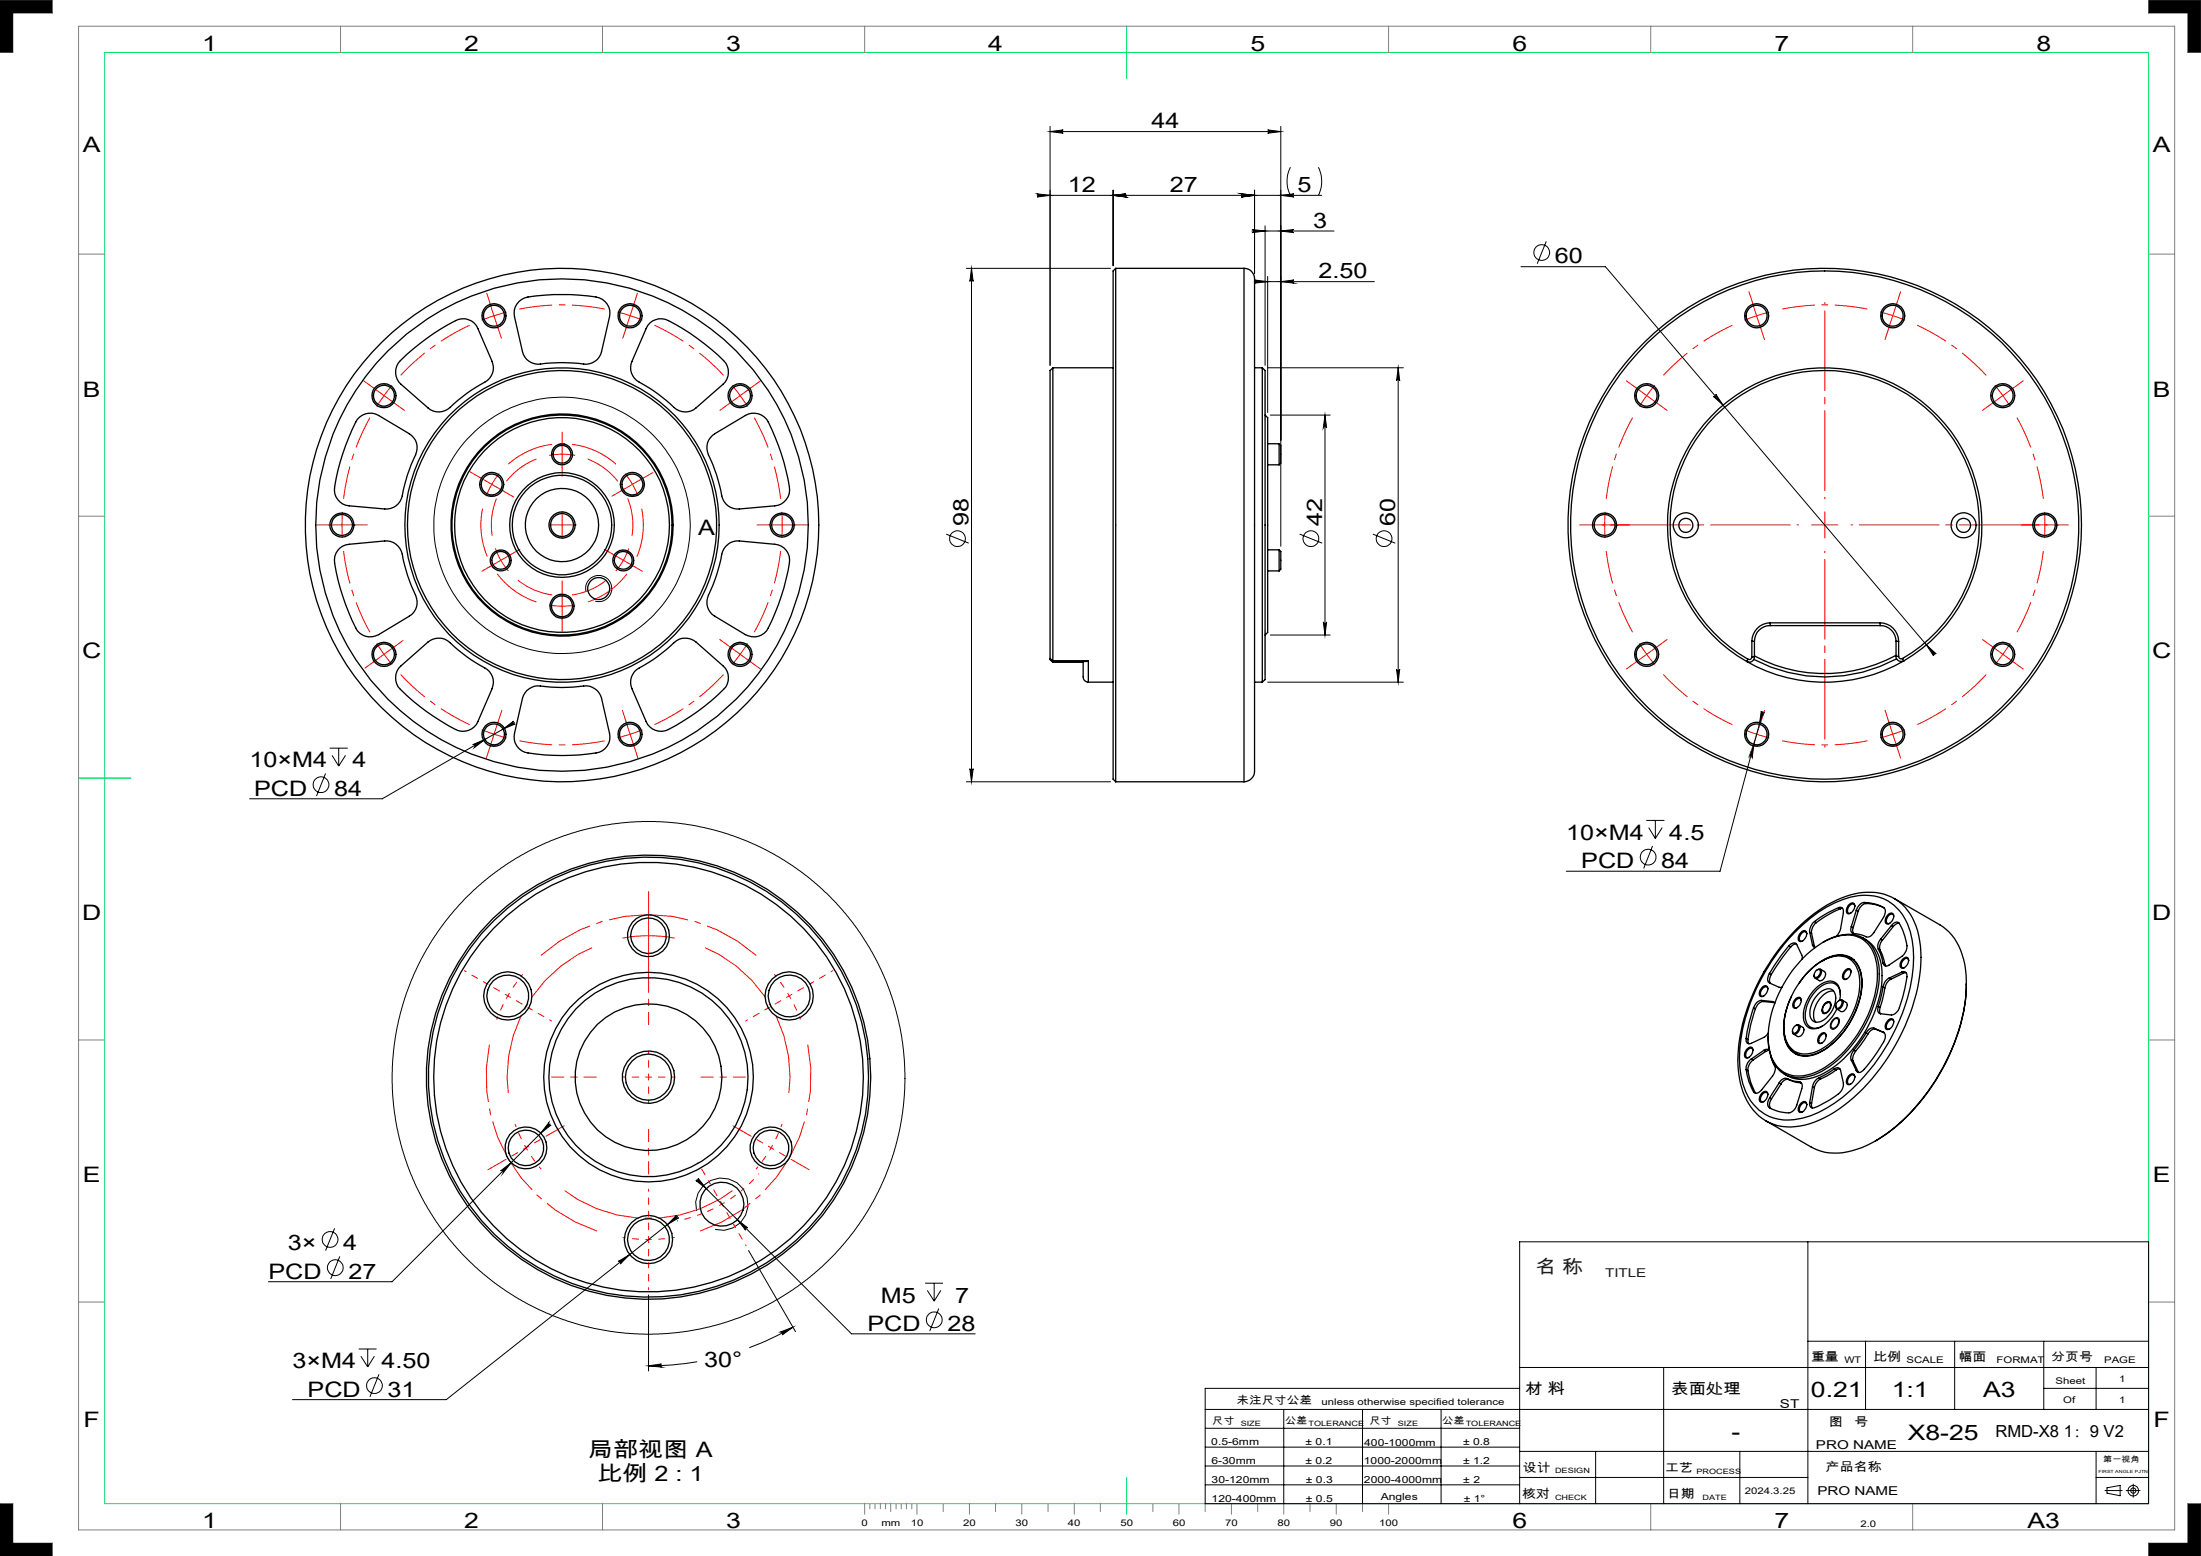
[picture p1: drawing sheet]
<svg xmlns="http://www.w3.org/2000/svg" width="420mm" height="297mm" viewBox="0 0 420 297" stroke-linecap="round" stroke-linejoin="round" font-family="sans-serif">
<path d="M0 0v10M410 0h10M0 297h10M420 287v10" fill="none" stroke="#6a6a6a" stroke-width=".25"/>
<path d="M20 10h390v277h-390zM215 5v10M15 148.5h10M215 282v7" fill="none" stroke="#00e171" stroke-width=".19"/>
<g fill="none" stroke="#808080" stroke-width=".19">
<path d="M0 0h10v2.5h-7.5v7.5h-2.5M15 5h400v287h-400zM65 5v5M115 5v5M165 5v5M265 5v5M315 5v5M365 5v5M410 0v2.5h7.5v7.5h2.5v-10M15 48.5h5M410 48.5h5M15 98.5h5"/>
<path d="M410 98.5h5M15 198.5h5M410 198.5h5M15 248.5h5M410 248.5h5M0 297v-10h2.5v7.5h7.5v2.5M65 287v5M115 287v5M165 287v2M166 287v1M167 287v1M168 287v1"/>
<path d="M169 287v1M170 287v1.5M171 287v1M172 287v1M173 287v1M174 287v1M175 287v2M180 287v1.5M185 287v2M190 287v1.5M195 287v2M200 287v1.5"/>
<path d="M205 287v2M210 287v1.5M220 287v1.5M225 287v2M230 287v1.5M235 287v2M240 287v1.5M245 287v2M250 287v1.5M255 287v2M260 287v1.5M265 287v2"/>
<path d="M315 287v5M365 287v5M420 287h-2.5v7.5h-7.5v2.5h10"/>
</g>
<path d="M0 0v10h2.5v-7.5h7.5v-2.5zM0 287v10h10v-2.5h-7.5v-7.5zM417.5 287v7.5h-7.5v2.5h10v-10zM410 0v2.5h7.5v7.5h2.5v-10z" fill-rule="evenodd" fill="#000"/>
<g fill="none" stroke="#000" stroke-width=".19">
<path d="M197.9 37l2.5 .3-2.5 .3a.3 .3 0 0 0 .3-.3 .3 .3 0 0 0-.3-.3zM197.9 37.3h54.3M200.4 25.1l2.5-.3a.32 .32 0 0 0-.3 .3 .32 .32 0 0 0 .3 .3zM200.4 24.1v45.6M200.4 25.1h44M212.4 37.3l2.5-.3a.3 .3 0 0 0-.3 .3 .3 .3 0 0 0 .3 .3zM212.4 36.3v14.4M236.9 37l2.5 .3-2.5 .3a.3 .3 0 0 0 .3-.3 .3 .3 0 0 0-.3-.3zM239.4 36.3v15.9M241.9 24.8l2.5 .3-2.5 .3a.32 .32 0 0 0 .3-.3 .32 .32 0 0 0-.3-.3zM244.4 37.3l2.5-.3a.3 .3 0 0 0-.3 .3 .3 .3 0 0 0 .3 .3zM244.4 24.1v80.2"/>
<path d="M246.2 31.9a6 6 0 0 0 0 5.4M251.6 31.9a6 6 0 0 1 0 5.4M184.4 51.2h27.5M185.4 51.2v98M185.4 51.2l.3 2.5a.32 .32 0 0 0-.3-.3 .32 .32 0 0 0-.3 .3zM238.9 43.8l2.5 .3-2.5 .3a.3 .3 0 0 0 .3-.3 .3 .3 0 0 0-.3-.3zM238.9 44.1h15.7M239.4 53.8h22.9M239.4 53.4l2.5 .4-2.5 .2a.3 .3 0 0 0 .3-.3 .3 .3 0 0 0-.3-.3zM241.4 43.1v26.6M241.9 52.8v25.9M244.4 44.1l2.5-.3a.3 .3 0 0 0-.3 .3 .3 .3 0 0 0 .3 .3z"/>
<path d="M244.4 53.8l2.5-.4a.3 .3 0 0 0-.3 .3 .3 .3 0 0 0 .3 .3zM290.2 50.9h16.2l62.8 74.1M295.1 46.1l-1.8 4.2M241.9 70.2h25.9M242.4 79.2h11.4M252.8 79.2l.4 2.5a.32 .32 0 0 0-.4-.3 .32 .32 0 0 0-.3 .3zM252.8 79.2v42M266.8 70.2v60M266.8 70.2l.3 2.5a.3 .3 0 0 0-.3-.3 .3 .3 0 0 0-.3 .3zM326.9 75.6a.32 .32 0 0 0 .4 0 .32 .32 0 0 0 .1-.4l1.4 2.1zM111.8 113a2.51 2.51 0 0 1 2.2-3.2 2.51 2.51 0 0 1 2.8 2.8 2.51 2.51 0 0 1-3.2 2.2M180.6 101.9l4.3 1.8"/>
<path d="M248 101.9l4.3 1.8M252.5 118.7a.32 .32 0 0 0 .3 .3 .32 .32 0 0 0 .4-.3l-.4 2.5zM262 101.9l4.2 1.8M96 139.2l2-1.5a.31 .31 0 0 0-.1 .4 .31 .31 0 0 0 .4 .1zM98.2 137.9l-25.2 14.6h-25.4M241.9 130.2h25.9M242.4 121.2h11.4M266.5 127.7a.3 .3 0 0 0 .3 .3 .3 .3 0 0 0 .3-.3l-.3 2.5zM336.1 135.7a.31 .31 0 0 0 .2 .4 .31 .31 0 0 0 .4-.2l-1 2.3zM336.4 135.8l-8.2 30.5h-29.3M367.6 123.1l1.9 1.7a.31 .31 0 0 0-.5 0 .31 .31 0 0 0 0 .4zM62.1 147.6l-1.7 4.3"/>
<path d="M62.9 142.8h3.5M63.4 144.2l1.2 2M64.6 142.8v3.4M65.9 144.2l-1.3 2M90.2 142.1l2.3-1-2 1.6a.33 .33 0 0 0 .1-.4 .33 .33 0 0 0-.4-.2zM184.4 149.2h27.5M185.1 146.7a.32 .32 0 0 0 .3 .3 .32 .32 0 0 0 .3-.3l-.3 2.5zM314.1 156.6h3.5M314.6 158l1.3 2.1M315.9 156.6v3.5M317.2 158l-1.3 2.1M334.7 142.1l-.3 2.5a.31 .31 0 0 0-.3-.4 .31 .31 0 0 0-.3 .2z"/>
<path d="M315.3 161.5l-1.6 4.3M349.7 194.7l.2-.2a.62 .62 0 0 1 .8-.2 .62 .62 0 0 1 .3 .7 1.58 1.58 0 0 1-1.4 1.5 1.14 1.14 0 0 1 .1-1.8zM104.7 214.3a.31 .31 0 0 0 0 .4 .31 .31 0 0 0 .5 0l-2 1.6zM105 214.5l-30.2 30.1h-23.6M63.9 234.5l-1.8 4.2M64.8 239.8l-1.7 4.3M95.5 223.5l2-1.6-1.5 2a.31 .31 0 0 0 0-.4 .31 .31 0 0 0-.5 0zM129.1 231.9a.31 .31 0 0 0 0 .5 .31 .31 0 0 0 .4 0l-2.1 1.3zM129.3 232.2l-44.1 35h-29.4M132.8 225.3a.3 .3 0 0 0 .4 0 .3 .3 0 0 0 0-.4l1.6 2zM132.9 231.1a5 5 0 0 1 4.4-6.2 5 5 0 0 1 5.4 5.4 5 5 0 0 1-6.2 4.4M133 225.1l29.5 29.5h23.6"/>
<path d="M140.7 232.8l2 1.6a.3 .3 0 0 0-.4 0 .3 .3 0 0 0 0 .4zM142.8 238.7l9 15.5M345 237v50M68.4 257.5h3.5M68.9 258.9l1.3 2M70.2 257.5v3.4M71.4 258.9l-1.2 2M118 240.8l2.2-1.3-1.8 1.8a.3 .3 0 0 0 0-.5 .3 .3 0 0 0-.4 0zM123.8 247.2v14.5M133 259.9a51.1 51.1 0 0 1-9.2 .8M148.9 254.2l2.4-.9-2 1.5a.33 .33 0 0 0 0-.4 .33 .33 0 0 0-.4-.2zM151.3 253.3a61 61 0 0 1-8.3 3.9"/>
<path d="M176.5 244.9h3.5M177 246.3l1.3 2.1M178.3 244.9v3.5M179.1 249.8l-1.7 4.3M179.5 246.3l-1.2 2.1M345 256h65M356 256v13M373 256v13M390 256v13M72.3 262.3l-1.7 4.3M123.8 260.7l2.4-.4a.3 .3 0 0 0-.3 .4 .3 .3 0 0 0 .4 .2zM230 269h180"/>
<path d="M230 279.8h60M230 276.2h60M230 272.6h60M245 269v18M260 269v18M275 269v18M290 265h-60v22h180v-50h-120v50M290 277h120M290 261h120M304.5 277v10M317.5 261v26M332 277v10"/>
<path d="M390 265h20M400 261v8M400 277v10M230 283.4h60M290 282h55M400 282h10M401.7 284.5h3.3M402.1 284l2.5-.5v2l-2.5-.5zM405.7 284.5h2.7M407.1 283.3v2.5"/>
<circle cx="294.2" cy="48.2" r="1.5"/>
<circle cx="107.3" cy="100.3" r="24.5"/>
<circle cx="182.7" cy="102.8" r="1.51"/>
<circle cx="250.2" cy="102.8" r="1.51"/>
<circle cx="264.1" cy="102.8" r="1.5"/>
<circle cx="61.3" cy="149.8" r="1.51"/>
<circle cx="314.5" cy="163.6" r="1.51"/>
<circle cx="123.8" cy="205.7" r="48.9"/>
<circle cx="63" cy="236.6" r="1.5"/>
<circle cx="64" cy="242" r="1.51"/>
<circle cx="178.3" cy="251.9" r="1.51"/>
<circle cx="71.4" cy="264.5" r="1.51"/>
<circle cx="407.1" cy="284.5" r=".49"/>
<circle cx="407.1" cy="284.5" r="1.01"/>
</g>
<g fill="none" stroke="#f00" stroke-width=".19" stroke-dasharray="15.2 1.3 1.3 1.3" stroke-linecap="butt">
<path d="M73.3 75.5l-1.4 2.1M73.3 75.5l1.5-2M120.2 60.3l-2.4-.7M120.2 60.3l2.4 .8M141.2 75.5l-1.5-2M141.2 75.5l1.4 2.1M314.2 75.5l-1.4 2.1M314.2 75.5l1.6-2M361.2 60.3l-2.4-.7M361.2 60.3l2.3 .8M382.2 75.5l-1.5-2M382.2 75.5l1.4 2.1"/>
<path d="M93.8 92.4l-1 2.3M93.8 92.4l1.5-2M107.3 86.7l-2.5 .2M107.3 86.7l2.4 .2M120.7 92.4l-1.4-2M120.7 92.4l1.1 2.3M65.3 100.2v2.5M65.3 100.2v-2.5M95.6 106.9l1.4 2.1M95.6 106.9l-1.1-2.2M107.3 115.7l2.5-.2M107.3 115.7l-2.5-.2"/>
<path d="M119 106.9l1-2.2M119 106.9l-1.5 2.1M149.3 100.2l-.1-2.5M149.3 100.2l-.1 2.5M306.2 100.2l.1 2.5M306.2 100.2l.1-2.5M390.2 100.2l-.1-2.5M390.2 100.2l-.1 2.5M73.3 124.9l1.5 2M73.3 124.9l-1.4-2.1M141.2 124.9l1.4-2.1M141.2 124.9l-1.5 2"/>
<path d="M314.2 124.9l1.6 2M314.2 124.9l-1.4-2.1M382.2 124.9l1.4-2.1M382.2 124.9l-1.5 2M94.3 140.1l2.4 .7M94.3 140.1l-2.4-.8M120.2 140.1l2.4-.8M120.2 140.1l-2.4 .7M335.2 140.1l2.4 .7M335.2 140.1l-2.3-.8M361.2 140.1l2.3-.8M361.2 140.1l-2.4 .7"/>
</g>
<path d="M102.4 87.6a13.5 13.5 0 0 0-8.5 14.7M98.8 110.7a13.5 13.5 0 0 0 16.9 0M120.6 102.3a13.5 13.5 0 0 0-8.5-14.7" fill="none" stroke="#f00" stroke-width=".19" stroke-dasharray="15.2 1.3 1.3 1.3" stroke-dashoffset="8" stroke-linecap="butt"/>
<path d="M92.1 97.1a15.5 15.5 0 0 0 10.2 17.8M117.5 88.6a15.5 15.5 0 0 0-20.5 0M112.2 114.9a15.5 15.5 0 0 0 10.2-17.8" fill="none" stroke="#f00" stroke-width=".19" stroke-dasharray="15.2 1.3 1.3 1.3" stroke-dashoffset="5.9" stroke-linecap="butt"/>
<g fill="none" stroke="#f00" stroke-width=".19" stroke-dasharray="15.2 1.3 1.3 1.3" stroke-dashoffset="9" stroke-linecap="butt">
<path d="M115.4 59a42 42 0 0 0-16.3 0M356.4 59a42 42 0 0 0-16.3 0M70.6 79.7a42 42 0 0 0-5 15.5M89.6 62.1a42 42 0 0 0-13.1 9.5M138.1 71.6a42 42 0 0 0-13.2-9.5M311.5 79.7a42 42 0 0 0-5 15.5M330.6 62.1a42 42 0 0 0-13.2 9.5M379 71.6a42 42 0 0 0-13.2-9.5M149 95.2a42 42 0 0 0-5.1-15.5M389.9 95.2a42 42 0 0 0-5-15.5M65.6 105.2a42 42 0 0 0 5 15.5M306.5 105.2a42 42 0 0 0 5 15.5"/>
<path d="M76.5 128.7a42 42 0 0 0 13.1 9.6M124.9 138.3a42 42 0 0 0 13.2-9.6M143.9 120.7a42 42 0 0 0 5.1-15.5M317.4 128.7a42 42 0 0 0 13.2 9.6M365.8 138.3a42 42 0 0 0 13.2-9.6M384.9 120.7a42 42 0 0 0 5-15.5M99.1 141.4a42 42 0 0 0 16.3 0M340.1 141.4a42 42 0 0 0 16.3 0"/>
</g>
<path d="M96.9 190.1l-1.1 2.2-1 2.3M96.9 190.1l1.4-2.1 1.5-2M150.6 190.1l-1.3-2.1-1.5-2M150.6 190.1l1.2 2.2 .9 2.3M100.4 219.1l1.3 2.1 1.6 2M100.4 219.1l-1.2-2.2-.9-2.4M147.1 219.1l1.2-2.2 .9-2.4M147.1 219.1l-1.3 2.1-1.5 2M123.8 236.6l2.5-.1 2.4-.3M123.8 236.6l-2.5-.1-2.5-.3M137.8 229.8l2.1-1.3 1.9-1.5M137.8 229.8l-2.3 1.2-2.3 .9" fill="none" stroke="#f00" stroke-width=".19" stroke-dasharray="15.2 1.3 1.3 1.3" stroke-dashoffset="14.6" stroke-linecap="butt"/>
<path d="M133.2 231.9l-4 1.2M141.8 227l3-3" fill="none" stroke="#f00" stroke-width=".19" stroke-dasharray="15.2 1.3 1.3 1.3" stroke-dashoffset="15" stroke-linecap="butt"/>
<path d="M114 180.4a27 27 0 0 0-16.9 29.3M150.4 209.7a27 27 0 0 0-16.9-29.3M106.9 226.6a27 27 0 0 0 33.8 0" fill="none" stroke="#f00" stroke-width=".19" stroke-dasharray="15.2 1.3 1.3 1.3" stroke-dashoffset="-1.1" stroke-linecap="butt"/>
<path d="M93.4 199.4a31 31 0 0 0 20.5 35.6M144.3 182.4a31 31 0 0 0-41.1 0M133.6 235a31 31 0 0 0 20.5-35.6" fill="none" stroke="#f00" stroke-width=".19" stroke-dasharray="15.2 1.3 1.3 1.3" stroke-dashoffset="4.2" stroke-linecap="butt"/>
<path d="M93.5 57.9l.8 2.4M96.7 59.6l-2.4 .7M334.4 57.9l.8 2.4M337.6 59.6l-2.4 .7M94.3 60.3l-2.4 .8M94.3 60.3l.7 2.3M335.2 60.3l-2.4 .8M335.2 60.3l.8 2.3M118.8 179.1a27.2 27.2 0 0 1 9.9 0M123.8 173.6v10" fill="none" stroke="#f00" stroke-width=".19"/>
<g fill="none" stroke="#f00" stroke-width=".19" stroke-dasharray="15.2 1.3 1.3 1.3">
<path d="M93.5 57.9l-.6-1.9M121 57.9l.6-1.9M334.5 57.9l-.8-2.2M362 57.9l.7-2.2M71.3 74l-1.9-1.3M73.3 75.5l-2-1.5M73.3 75.5l2 1.5M75.3 77l1.9 1.3M95.1 62.6l.6 1.9M119.5 62.6l-.7 1.9M120.2 60.3l.8-2.4M120.2 60.3l-.7 2.3"/>
<path d="M139.2 77l-1.8 1.3M141.2 75.5l2.1-1.5M141.2 75.5l-2 1.5M143.3 74l1.8-1.3M312.2 74l-1.9-1.3M314.2 75.5l-2-1.5M314.2 75.5l2.1 1.5M316.3 77l1.8 1.3M336 62.6l.7 2.2M360.4 62.6l-.7 2.2M361.2 60.3l.8-2.4M361.2 60.3l-.8 2.3"/>
<path d="M380.2 77l-1.9 1.3M382.2 75.5l2-1.5M382.2 75.5l-2 1.5M384.2 74l1.9-1.3M91.7 91.2l-2-1.2M93.8 92.4l-2.1-1.2M93.8 92.4l2.2 1.3M96 93.7l2 1.1M107.3 86.7v-2.5M107.3 86.7v2.5M107.3 84.2v-1.7M107.3 89.2v1.7"/>
<path d="M107.3 97.7h.1M118.5 93.7l-1.7 1M120.7 92.4l2.2-1.2M120.7 92.4l-2.2 1.3M122.9 91.2l1.7-1M62.8 100.2h-2.3M65.3 100.2h-2.5M65.3 100.2h2.5M67.8 100.2h2.3M93.4 108.2l-1.5 .8M95.6 106.9l-2.2 1.3M95.6 106.9l2.1-1.2"/>
<path d="M97.7 105.7l1.5-.9M104.8 100.2h.1M107.3 115.7v2.5M107.3 115.7v-2.5M107.3 118.2v2.3M107.3 113.2v-2.3M107.3 100.2v-2.5M107.3 100.2h-2.5M107.3 100.2v2.5M107.3 100.2h2.5M107.3 102.7h.1M109.8 100.2h.1"/>
<path d="M116.8 105.7l-1.5-.9M119 106.9l2.1 1.3M119 106.9l-2.2-1.2M121.1 108.2l1.5 .8M146.8 100.2h-2.3M149.3 100.2h2.5M149.3 100.2h-2.5M151.8 100.2h2.3M303.7 100.2h-2.3M306.2 100.2h-2.5M306.2 100.2h2.5M308.7 100.2h2.3"/>
<path d="M348.2 100.2v-2.5M348.2 100.2h-2.5M348.2 100.2v2.5M348.2 100.2h2.5M387.7 100.2h-2M390.2 100.2h2.5M390.2 100.2h-2.5M392.7 100.2h2M71.3 126.4l-1.7 1.1M73.3 124.9l-2 1.5M73.3 124.9l2-1.5M75.3 123.4l1.6-1.2"/>
<path d="M95.1 137.8l.7-2.2M119.5 137.8l-.7-2.2M139.2 123.4l-1.8-1.3M141.2 124.9l2.1 1.5M141.2 124.9l-2-1.5M143.3 126.4l1.8 1.3M312.2 126.4l-1.9 1.3M314.2 124.9l-2 1.5M314.2 124.9l2.1-1.5M316.3 123.4l1.8-1.3M336 137.8l.7-2.2M360.4 137.8l-.7-2.2"/>
<path d="M380.2 123.4l-1.9-1.3M382.2 124.9l2 1.5M382.2 124.9l-2-1.5M384.2 126.4l1.9 1.3M93.5 142.5l-.7 2.2M94.3 140.1l-.8 2.4M94.3 140.1l.8-2.3M120.2 140.1l.8 2.4M120.2 140.1l-.7-2.3M121 142.5l.7 2.2M334.5 142.5l-.8 2.2M335.2 140.1l-.7 2.4"/>
<path d="M335.2 140.1l.8-2.3M361.2 140.1l.8 2.4M361.2 140.1l-.8-2.3M362 142.5l.7 2.2M123.8 173.6v-3.4M123.8 183.6v3.4M104.7 216.6l3-1.7M142.8 216.6l-2.9-1.7M96 221.6l-2.9 1.7M151.5 221.6l2.9 1.7"/>
</g>
<g fill="none" stroke="#f00" stroke-width=".19" stroke-dasharray="15.2 1.3 1.3 1.3" stroke-dashoffset="14.6">
<path d="M96.9 190.1l-4.3-2.5M96.9 190.1l4.3 2.5M150.6 190.1l4.3-2.5M150.6 190.1l-4.3 2.5M100.4 219.1l-4.4 2.5M100.4 219.1l4.3-2.5M123.8 205.6v-5M123.8 205.6h-5M123.8 205.6v5M123.8 205.6h5M147.1 219.1l4.4 2.5M147.1 219.1l-4.3-2.5"/>
<path d="M123.8 236.6v5M123.8 236.6v-5M137.8 229.8l2.5 4.4M137.8 229.8l-2.5-4.3"/>
</g>
<path d="M92.6 187.6l-4-2.3M101.2 192.6l4 2.3M146.3 192.6l-4 2.3M154.9 187.6l4-2.3M123.8 231.6v-4.6M123.8 241.6v4.6" fill="none" stroke="#f00" stroke-width=".19" stroke-dasharray="15.2 1.3 1.3 1.3" stroke-dashoffset="14.8"/>
<path d="M123.8 195.6v-8.5M113.8 205.6h-8.5M123.8 215.6v8.5M133.8 205.6h8.5" fill="none" stroke="#f00" stroke-width=".19" stroke-dasharray="15.2 1.3 1.3 1.3" stroke-dashoffset="12.9"/>
<path d="M135.3 225.5l-2.1-3.6M140.3 234.2l2.1 3.6" fill="none" stroke="#f00" stroke-width=".19" stroke-dasharray="15.2 1.3 1.3 1.3" stroke-dashoffset="15"/>
<path d="M348.2 95.2v-37.4M343.2 100.2h-37.4M348.2 105.2v37.4M353.2 100.2h37.5" fill="none" stroke="#f00" stroke-width=".19" stroke-dasharray="15.2 1.3 1.3 1.3" stroke-dashoffset="-1.6"/>
<path d="M241.4 71.7v8.5M241.4 120.2v8.5" fill="none" stroke="#c0c0c0" stroke-width=".19"/>
<g fill="#000">
<path d="M197.9 37l2.5 .3-2.5 .3a.3 .3 0 0 0 .3-.3 .3 .3 0 0 0-.3-.3zM212.4 37.3l2.5-.3a.3 .3 0 0 0-.3 .3 .3 .3 0 0 0 .3 .3zM236.9 37l2.5 .3-2.5 .3a.3 .3 0 0 0 .3-.3 .3 .3 0 0 0-.3-.3zM244.4 37.3l2.5-.3a.3 .3 0 0 0-.3 .3 .3 .3 0 0 0 .3 .3zM212.4 37.3l2.5-.3a.3 .3 0 0 0-.3 .3 .3 .3 0 0 0 .3 .3zM236.9 37l2.5 .3-2.5 .3a.3 .3 0 0 0 .3-.3 .3 .3 0 0 0-.3-.3zM238.9 43.8l2.5 .3-2.5 .3a.3 .3 0 0 0 .3-.3 .3 .3 0 0 0-.3-.3zM244.4 44.1l2.5-.3a.3 .3 0 0 0-.3 .3 .3 .3 0 0 0 .3 .3zM96 139.2l2.3-1a.31 .31 0 0 1-.4-.1 .31 .31 0 0 1 .1-.4zM90.2 142.1a.33 .33 0 0 1 .4 .2 .33 .33 0 0 1-.1 .4l2-1.6zM336.1 135.7l-.4 2.5 1-2.3a.31 .31 0 0 1-.4 .2 .31 .31 0 0 1-.2-.4zM334.7 142.1l-.9 2.3a.31 .31 0 0 1 .3-.2 .31 .31 0 0 1 .3 .4zM367.6 123.1l1.4 2.1a.31 .31 0 0 1 0-.4 .31 .31 0 0 1 .5 0zM326.9 75.6l1.9 1.7-1.4-2.1a.31 .31 0 0 1 0 .5 .31 .31 0 0 1-.5-.1zM129.1 231.9l-1.7 1.8 2.1-1.3a.32 .32 0 0 1-.4 0 .32 .32 0 0 1 0-.5zM118 240.8a.3 .3 0 0 1 .4 0 .3 .3 0 0 1 0 .5l1.8-1.8zM104.7 214.3l-1.5 2 2-1.6a.31 .31 0 0 1-.5 0 .31 .31 0 0 1 0-.4zM95.5 223.5a.31 .31 0 0 1 .5 0 .31 .31 0 0 1 0 .4l1.5-2zM132.8 225.3l2 1.6-1.6-2a.3 .3 0 0 1 0 .4 .3 .3 0 0 1-.4 0zM140.7 232.8l1.6 2a.3 .3 0 0 1 0-.4 .3 .3 0 0 1 .4 0zM123.8 260.7l2.4-.4a.3 .3 0 0 0-.3 .4 .3 .3 0 0 0 .4 .2zM148.9 254.2l2.4-.9-2 1.5a.33 .33 0 0 0 0-.4 .33 .33 0 0 0-.4-.2z"/>
<path d="M200.4 25.1l2.5-.3a.32 .32 0 0 0-.3 .3 .32 .32 0 0 0 .3 .3zM241.9 24.8l2.5 .3-2.5 .3a.32 .32 0 0 0 .3-.3 .32 .32 0 0 0-.3-.3z"/>
<path d="M185.4 51.2l.3 2.5a.32 .32 0 0 0-.3-.3 .32 .32 0 0 0-.3 .3zM185.1 146.7a.32 .32 0 0 0 .3 .3 .32 .32 0 0 0 .3-.3l-.3 2.5z"/>
<path d="M244.4 53.8l2.5-.4a.3 .3 0 0 0-.3 .3 .3 .3 0 0 0 .3 .3zM239.4 53.4l2.5 .4-2.5 .2a.3 .3 0 0 0 .3-.3 .3 .3 0 0 0-.3-.3z"/>
<path d="M252.8 79.2l.4 2.5a.32 .32 0 0 0-.4-.3 .32 .32 0 0 0-.3 .3zM252.5 118.7a.32 .32 0 0 0 .3 .3 .32 .32 0 0 0 .4-.3l-.4 2.5z"/>
<path d="M266.5 127.7a.3 .3 0 0 0 .3 .3 .3 .3 0 0 0 .3-.3l-.3 2.5zM266.8 70.2l.3 2.5a.3 .3 0 0 0-.3-.3 .3 .3 0 0 0-.3 .3z"/>
</g>
<g fill="none" stroke="#000" stroke-width=".25">
<path d="M99.1 57.5a4.5 4.5 0 0 1 3.2-1 39.6 39.6 0 0 1 12.1 .4 3.1 3.1 0 0 1 1.9 3.6l-1.5 6.6a3.3 3.3 0 0 1-4.5 2.3 38.1 38.1 0 0 0-7.7 .1 3.2 3.2 0 0 1-2.9-2.4l-1.5-6.6a3 3 0 0 1 .9-3zM212.9 51.2v98M212.9 51.2l-.5 .5v97l.5 .5M212.9 51.2h24.5M237.4 51.2a2.2 2.2 0 0 1 2 2.8v87.2a37.4 37.4 0 0 1-.1 6.8l-.3 .3a2.02 2.02 0 0 1-1.6 .9M237.4 51.2v98M76.4 68.8a42.1 42.1 0 0 1 11.1-7.8 3.1 3.1 0 0 1 3.7 1.7l2.7 6.3a3.1 3.1 0 0 1-1.4 4 32.6 32.6 0 0 0-7.1 5.1 3.1 3.1 0 0 1-3.7-.2l-5.1-4.5a3.1 3.1 0 0 1-.2-4.6zM124 61.7a3 3 0 0 1 3.6-.5 42.2 42.2 0 0 1 10.9 8.1 3.2 3.2 0 0 1-.6 4.1l-5.1 4.5a3.1 3.1 0 0 1-4.2-.1 31.7 31.7 0 0 0-7.1-5.2 3.1 3.1 0 0 1-.9-3.6l2.7-6.3zM200.9 70.2l-.5 .5v55M200.9 70.2v55.9M200.9 70.2h11.5M239.4 70.2h1.5"/>
<path d="M240.9 70.2v60M240.9 70.2l.5 .5v59l-.5 .5M241.4 79.2a1.19 1.19 0 0 1 .5 1.4v40.1l-.5 .5M68.2 80a3.1 3.1 0 0 1 4-.7l5.9 3.5a3.1 3.1 0 0 1 1.2 4 32.3 32.3 0 0 0-2.7 8.4 3.1 3.1 0 0 1-3.2 2l-6.8-.6a3.1 3.1 0 0 1-2.7-3.6 42.3 42.3 0 0 1 4.3-13zM135.9 83.1l6.3-3.8a3.1 3.1 0 0 1 4.4 1.3 41.5 41.5 0 0 1 4.1 13 3.1 3.1 0 0 1-2.9 3l-6.7 .6a3.3 3.3 0 0 1-3.6-3.6 40.8 40.8 0 0 0-2.5-7.3 2.97 2.97 0 0 1 .9-3.2zM241.9 84.7h2.2M241.9 88.7h2.2M244.1 84.7a.92 .92 0 0 1 .3 1.1v1.9a.92 .92 0 0 1-.3 1M244.1 84.7v4M64.9 104.6l1.1-.6 .6-.1 6.8-.6a3.4 3.4 0 0 1 3.5 3.5 39.1 39.1 0 0 0 2.6 7.4 3 3 0 0 1-1.4 3.4l-5.9 3.5a3.1 3.1 0 0 1-4.3-1.3 41.7 41.7 0 0 1-4.1-12.9 3 3 0 0 1 1.1-2.3zM138.5 104.3a2.95 2.95 0 0 1 2.6-1l6.7 .6a3.1 3.1 0 0 1 2.8 3.6 43.1 43.1 0 0 1-4.3 12.9 3.1 3.1 0 0 1-4.1 .7l-5.8-3.5a3.1 3.1 0 0 1-1.2-4 33.2 33.2 0 0 0 2.7-8.4zM241.9 104.9h2.2"/>
<path d="M241.9 109h2.2M244.1 104.9a.92 .92 0 0 1 .3 1.1v1.9a.92 .92 0 0 1-.3 1.1M244.1 104.9v4.1M337.8 118.9a3.6 3.6 0 0 0-3.5 3.5M337.8 119.4a3 3 0 0 0-3 3M337.8 118.9v.5M337.8 118.9h21M337.8 119.4h21M358.8 118.9a3.6 3.6 0 0 1 3.5 3.5M358.8 119.4a3 3 0 0 1 3 3M358.8 118.9v.5M76.1 127.5l5.6-4.9a3.4 3.4 0 0 1 4.9 .8 32.9 32.9 0 0 0 6.4 4.4 3.1 3.1 0 0 1 .9 3.6l-2.7 6.3a3.1 3.1 0 0 1-4.3 1.5 42.2 42.2 0 0 1-10.9-8.1 3.2 3.2 0 0 1 .1-3.6z"/>
<path d="M100.5 131.8a3.5 3.5 0 0 1 3.6-.7 35.2 35.2 0 0 0 7.8-.2 3.2 3.2 0 0 1 2.9 2.4l1.5 6.7a3.1 3.1 0 0 1-2.6 3.7 41.5 41.5 0 0 1-13.6-.1 3.1 3.1 0 0 1-1.9-3.6l1.5-6.7 .2-.5zM121.1 128.2l.4-.4a35.1 35.1 0 0 0 7.6-5.5 3.2 3.2 0 0 1 3.7 .3l5.1 4.5a3.1 3.1 0 0 1 .2 4.5 41.2 41.2 0 0 1-11.1 7.9 3.1 3.1 0 0 1-3.7-1.8l-2.7-6.3a3.1 3.1 0 0 1 .5-3.2zM200.4 125.8l.5 .6M200.4 125.8l.5 .5M200.4 125.7l.5 .4M200.4 125.7v.1M200.9 126.1v.2M200.9 126.3v.1M200.9 126.4h5.8M200.9 126.1h6.8M206.7 126.3v2.7a1.03 1.03 0 0 0 1 1.2M207.7 126.1l-.3 .2h-6.5"/>
<path d="M207.7 126.1v4.1M207.7 130.2h4.7M239.4 130.2h1.5M333.6 125.8l-.3 .5M334.3 125.4a.49 .49 0 0 1-.7 .4M334.3 122.4h.5M334.3 125.4h.5M334.3 122.4v3M334.8 125.4a.99 .99 0 0 1-1.5 .9M334.8 122.4v3M361.8 125.3a.99 .99 0 0 0 1.5 .8M361.8 125.1a28.3 28.3 0 0 1-27 .1"/>
<path d="M361.8 122.4h.5M361.8 125.3h.5M361.8 122.4v2.9M361.9 125.8a28.9 28.9 0 0 1-27.2 .1M362.3 125.3a.49 .49 0 0 0 .7 .4M362.3 122.4v2.9M363 125.7a29.5 29.5 0 0 0 7.7-44.5 29.5 29.5 0 0 0-45.2 .2 29.5 29.5 0 0 0 8.1 44.4M363 125.7l.3 .4M363.3 126.1a30 30 0 0 0 7.8-45.2 30 30 0 0 0-45.9 .1 30 30 0 0 0 8.1 45.3M363.3 126.1a29.9 29.9 0 0 1-30 .2M212.9 149.2h24.5M342.4 178a21.8 21.8 0 0 1 12.2-7 8.5 8.5 0 0 1 9.4 5.4 21.9 21.9 0 0 1 0 14.1 38.1 38.1 0 0 1-13.9 20.1 14.5 14.5 0 0 1-10.7 3 8.7 8.7 0 0 1-6.8-6.7 25.5 25.5 0 0 1 1.4-15.6 40.5 40.5 0 0 1 8.4-13.3z"/>
<path d="M343.5 178.1l.2-.2a.57 .57 0 0 1 .8-.2 .57 .57 0 0 1 .2 .8 1.28 1.28 0 0 1-1.3 1.2l-.3-.3v-.5zM344.8 178.3a.52 .52 0 0 0-.5-.5 .52 .52 0 0 0-.6 .4 .84 .84 0 0 0 0 1.5l.3-.1M345.3 178l.6 2.4M345.3 178l.4 .1M345.7 178.1l.5 2.5M346.3 175.9a2.45 2.45 0 0 0-1 2.1M346.3 175.9l.3 .2M346.6 176.1a2.33 2.33 0 0 0-.9 2M347.8 179.9a8.2 8.2 0 0 1 7.3-1.1 7.3 7.3 0 0 1 3.5 7.1 23.3 23.3 0 0 1-11 18.6 7.5 7.5 0 0 1-7.2 .5 7.2 7.2 0 0 1-3-6v-1.1M350.8 173.2a.73 .73 0 0 1 .9 .2 .73 .73 0 0 1 .1 .9l-.6 3.2-.9 1.2M350.8 173.2a20.9 20.9 0 0 0-4.5 2.7M350.8 173.2l.4 .3"/>
<path d="M351.2 173.5a20.9 20.9 0 0 0-4.6 2.6M351.6 173.4l-.4 .1M352.7 172.8l.2-.2a.57 .57 0 0 1 .8-.2 .57 .57 0 0 1 .2 .8 1.27 1.27 0 0 1-1.3 1.2l-.3-.6zM353.3 176.9l.3 .2M353.6 177.1l-.1 .5 .2 .6M353.9 173a.52 .52 0 0 0-.4-.5 .52 .52 0 0 0-.6 .4 .83 .83 0 0 0 0 1.4h.3M354.2 173.7l-.9 3.2M354.2 173.7l.4 .3M354.6 174l-1 3.1M355.5 179a7 7 0 0 1 3.6 6.4 23 23 0 0 1-6.6 16 13.1 13.1 0 0 1-8.6 4.6 5.6 5.6 0 0 1-3.4-1M355.7 172.3a6 6 0 0 1 4 1.2l.1 .5-.2 .8-2 3.2a1.3 1.3 0 0 1-2 .6l-1.2-.3a.9 .9 0 0 1-1-.2 .9 .9 0 0 1-.2-1l.1-.2M355.7 172.3a1.95 1.95 0 0 0-1.5 1.4"/>
<path d="M355.7 172.3l.4 .2M356.1 172.5a7.8 7.8 0 0 1 3.5 .8M356.1 172.5a1.95 1.95 0 0 0-1.5 1.5M358.8 179.3a1.85 1.85 0 0 0-.4 1.8M358.8 179.3l.4 .2M359.2 179.5a1.85 1.85 0 0 0-.4 1.9M360.3 174.6a.58 .58 0 0 1 .8-.3 .58 .58 0 0 1 .3 .8 1.33 1.33 0 0 1-1.4 1.2 1.27 1.27 0 0 1 .3-1.7zM360.9 176.7a.92 .92 0 0 1 .9-.7 .92 .92 0 0 1 .9 .7 10.1 10.1 0 0 1 1.2 4.3l-.2 .6-.6 .8-2.6 1.8a.67 .67 0 0 1-.7 .2 .67 .67 0 0 1-.5-.6M360.9 176.7l-2.1 2.6M360.9 176.7l.4 .1M361.3 176.8l-2.1 2.7M361.4 174.9a.46 .46 0 0 0-.4-.4 .46 .46 0 0 0-.5 .2 1.1 1.1 0 0 0-.3 1.5h.4"/>
<path d="M361.4 171.5a11.4 11.4 0 0 0-10.1-.1 30.4 30.4 0 0 0-12.7 11 37 37 0 0 0-7 20 14.5 14.5 0 0 0 3.5 10.1l1.9 1.5M361.4 171.5h.1M361.5 171.5l8.7 5a11.2 11.2 0 0 1 4.9 8.6 31.1 31.1 0 0 1-3.8 17.5 37.1 37.1 0 0 1-13.2 15 13.9 13.9 0 0 1-10.6 2.1l-1.8-.7-8.7-5M361.5 171.5a10.6 10.6 0 0 1 4.8 8.1 30.6 30.6 0 0 1-3.3 17.4 35.7 35.7 0 0 1-14.9 16.4 12.1 12.1 0 0 1-10.3 .9l-.8-.3M362.4 176.2l-.5 .1-.6 .5M333.2 198.2l.4 .2M333.6 198.4l.1 .8M334.6 192.4a27.9 27.9 0 0 0-1.4 5.8M334.6 192.4l.4 .2M335 192.6a27.9 27.9 0 0 0-1.4 5.8M336.2 191a1.79 1.79 0 0 0-1.6 1.4M336.2 191l2 .2"/>
<path d="M336.2 191l.3 .2M336.3 188.4a.58 .58 0 0 1 .8-.2 .58 .58 0 0 1 .2 .8 1.33 1.33 0 0 1-1.3 1.2 1.27 1.27 0 0 1 .3-1.8zM336.5 191.2a1.79 1.79 0 0 0-1.5 1.4M336.5 191.2l2.1 .2-.4-.2M337.3 188.8v-.1a.45 .45 0 0 0-.3-.4 .45 .45 0 0 0-.5 .3 1.1 1.1 0 0 0-.3 1.5h.4M337.4 197.2l-.8 .8-2.4 1.1a.7 .7 0 0 1-.9 0 .7 .7 0 0 1-.1-.9M337.6 185.8a1.27 1.27 0 0 0 .1 1.8l1.8 .9 .5-.1M337.6 185.8l.4 .2M338 186l-.4 1.1 .3 .6M338.2 191.2l.5 .3M341.3 180.5a.89 .89 0 0 1 1.6-.2l1 2.2v.6M341.3 180.5l-1.4 1.9-2.3 3.4"/>
<path d="M341.3 180.5l.4 .3M341.7 180.8l-1.5 1.8-2.2 3.4M342.4 195.9a.48 .48 0 0 1 .7-.2 .48 .48 0 0 1 .1 .8l-.4 .6-.4 .1a.59 .59 0 0 1-.4-.5 .59 .59 0 0 1 .3-.6zM342.7 195.8a.49 .49 0 0 1 .6-.1 .49 .49 0 0 1 .1 .7 1.02 1.02 0 0 1-1.2 .9l-.1-.5M342.7 190.6a.59 .59 0 0 1 .8-.2 .59 .59 0 0 1 .2 .8 1.33 1.33 0 0 1-1.4 1.2 1.32 1.32 0 0 1 .4-1.8zM342.8 180.2h-.4l-.7 .6M343.3 195.6l.7 .5a1.16 1.16 0 0 1-1 1.7l-.8-.4M343.3 187.6a12.4 12.4 0 0 1 6.8-5.3 4 4 0 0 1 5 3.3 13.5 13.5 0 0 1-2.3 9.9 13.4 13.4 0 0 1-7 5.9 4 4 0 0 1-5.3-3.4 13 13 0 0 1 1.3-7.8M343.7 191a.46 .46 0 0 0-.3-.5 .46 .46 0 0 0-.5 .2 1.1 1.1 0 0 0-.4 1.6h.5M344.1 182.9a13.3 13.3 0 0 1 7.9-4.4 5.4 5.4 0 0 1 5.9 4.7 17.2 17.2 0 0 1-1.9 11.5 20.5 20.5 0 0 1-9.8 10.1 6.1 6.1 0 0 1-6.8-.9 9.1 9.1 0 0 1-1.9-7.7 24 24 0 0 1 6.6-13.3zM344.9 185.6a9.1 9.1 0 0 1 6-3.1 3.8 3.8 0 0 1 3.8 3.2 14.5 14.5 0 0 1-3.8 11.7 8.7 8.7 0 0 1-7 3.8 4.1 4.1 0 0 1-3.4-3.8 15.2 15.2 0 0 1 4.4-11.8zM345.9 180.4l.2 .4 .3 .1-.2-.3"/>
<path d="M345.9 180.4l.3 .2M346.5 185.3a.48 .48 0 0 1 .7-.2 .48 .48 0 0 1 .1 .7l-.4 .6a.48 .48 0 0 1-.7 0 .48 .48 0 0 1 .1-.7zM346.8 185.1a.49 .49 0 0 1 .6-.1 .49 .49 0 0 1 .2 .7 1.02 1.02 0 0 1-1.3 1l-.1-.5M347 189.7a2.23 2.23 0 0 1 2.7-.8 2.81 2.81 0 0 1 .2 3.4 4.1 4.1 0 0 1-3.2 2.8 1.55 1.55 0 0 1-1.3-2 5.5 5.5 0 0 1 1.6-3.4zM347.4 185l.8 .5a1.16 1.16 0 0 1-1 1.7l-.8-.5M347.5 197.4a.57 .57 0 0 1 .7-.2 .57 .57 0 0 1 .2 .7 1.28 1.28 0 0 1-1.3 1.2 1.34 1.34 0 0 1 .4-1.7zM347.7 183.5a5 5 0 0 1 6-.3 6.5 6.5 0 0 1 1.4 5.9 16.2 16.2 0 0 1-8 11.8 4.3 4.3 0 0 1-5.6-.9 6.7 6.7 0 0 1-1.1-4M347.8 192.8l.2 .7M348.3 191.6a.54 .54 0 0 1 .8-.2 .54 .54 0 0 1 .2 .7 1.22 1.22 0 0 1-1.3 1.2 1.28 1.28 0 0 1 .3-1.7zM348.4 191.4a.61 .61 0 0 1 .8-.1 .61 .61 0 0 1 .2 .8 1.49 1.49 0 0 1-1.4 1.4 1.25 1.25 0 0 1 .2-1.9zM348.5 197.8a.52 .52 0 0 0-.5-.5 .52 .52 0 0 0-.5 .4 .84 .84 0 0 0 0 1.4h.2M349.2 191.3l-.7 .1"/>
<path d="M349.9 194.7a.53 .53 0 0 1 .7-.3 .53 .53 0 0 1 .2 .8 1.07 1.07 0 0 1-1.2 1l-.2-.6zM349.9 189.2a4 4 0 0 0-3.5 3 3 3 0 0 0 .1 2.9M350.5 191.3l.2-.1a.45 .45 0 0 1 .7-.2 .45 .45 0 0 1 0 .7l-.2 .4a.46 .46 0 0 1-.6 .4 .46 .46 0 0 1-.3-.7zM350.9 191a.49 .49 0 0 1 .7-.1 .49 .49 0 0 1 .1 .7 1.02 1.02 0 0 1-1.3 1l-.1-.6M351.1 190.9a3 3 0 0 0-1.1-3.5 3.4 3.4 0 0 0-3.6 1.3 7 7 0 0 0-2.1 6.5 2.08 2.08 0 0 0 3.4 .7 7.7 7.7 0 0 0 2.8-3.3M351.2 189.9a2.01 2.01 0 0 0-.9-2 2.01 2.01 0 0 0-2.2 0 6.9 6.9 0 0 0-3.5 6.9 1.93 1.93 0 0 0 3.1 1.1M351.5 190.9l.8 .4a1.15 1.15 0 0 1-1 1.8l-.8-.5M352.2 185.1a.58 .58 0 0 1 .8-.2 .58 .58 0 0 1 .2 .8 1.32 1.32 0 0 1-1.4 1.2 1.31 1.31 0 0 1 .4-1.8zM352.8 182.7l.6 .2M353.1 182.8l.7 .5M353.2 185.5a.52 .52 0 0 0-.5-.5 .52 .52 0 0 0-.5 .5 .83 .83 0 0 0 0 1.4l.3-.1M356.1 197.1l-2.4 3.4"/>
<path d="M356.1 197.1l.3 .2M356.4 197.3l-1.4 2.2-.9 1.2M357.6 196.2a1.39 1.39 0 0 0-1.5 .9M357.6 196.2l1.8 .8M357.6 196.2l.3 .3M357.9 196.5a1.39 1.39 0 0 0-1.5 .8M357.9 196.5l1.7 .7M358.4 192.1a.89 .89 0 0 0 .4 1.4M358.4 181.1l.4 1 .5 1.7M358.4 192.1l.4 .2M358.4 181.1l.4 .3M358.8 192.3l-.1 .8 .1 .4"/>
<path d="M358.8 181.4l.4 .9 .5 1.7M359.3 188.4l-.9 3.7M359.3 188.4l.4 .2M359.3 183.8l.4 .2M359.4 197a1.36 1.36 0 0 1 0 1.9 27.2 27.2 0 0 1-4.1 5.6l-.7 .2-.4-.3M359.4 197l.1 .1M359.7 188.6l-.9 3.7M359.7 184l.1 .4M360.3 194.7a.58 .58 0 0 1 .8-.2 .58 .58 0 0 1 .3 .8 1.32 1.32 0 0 1-1.4 1.2 1.31 1.31 0 0 1 .3-1.8zM360.5 186.7a2.31 2.31 0 0 0-1.2 1.7M360.5 186.7l.4 .2M360.9 186.9a2.31 2.31 0 0 0-1.2 1.7"/>
<path d="M361.4 195.1v-.1a.45 .45 0 0 0-.4-.4 .45 .45 0 0 0-.5 .2 1.1 1.1 0 0 0-.3 1.6h.4M362.9 185.6a.69 .69 0 0 1 .8 0 .69 .69 0 0 1 .2 .8l-.4 2.2a16.2 16.2 0 0 1-1.5 4.5l-.4 .4-.7 .2-2.1-.2M362.9 185.6l-2.4 1.1M362.9 185.6l.4 .1M363 183.2l.2-.2a.57 .57 0 0 1 .8-.2 .57 .57 0 0 1 .2 .7 1.28 1.28 0 0 1-1.4 1.2l-.2-.2v-.5zM363.3 185.7l-2.4 1.2M363.7 185.7h-.4M364.2 183.4a.52 .52 0 0 0-.5-.5 .52 .52 0 0 0-.5 .4 .83 .83 0 0 0 0 1.4h.2M375.2 187.7a35.6 35.6 0 0 1-7.4 20.8 32.3 32.3 0 0 1-9.9 9.3M333.2 204.1a11.2 11.2 0 0 0 1.4 4.3M333.2 204.1l.4 .3M333.5 200.1a.57 .57 0 0 1 .8-.2 .57 .57 0 0 1 .2 .8 1.27 1.27 0 0 1-1.4 1.2 1.27 1.27 0 0 1 .4-1.8z"/>
<path d="M333.6 204.4a11.8 11.8 0 0 0 1.4 4.2M334.2 202.1a2.29 2.29 0 0 0-1 2M334.2 202.1l.3 .2M334.5 200.5a.52 .52 0 0 0-.5-.5 .52 .52 0 0 0-.5 .4 .84 .84 0 0 0 0 1.5l.2-.1M334.5 202.3a2.4 2.4 0 0 0-.9 2.1M334.6 208.4l.4 .2M335 208.6v.1M336.3 208.6a.59 .59 0 0 1 .8-.3 .59 .59 0 0 1 .2 .9 1.33 1.33 0 0 1-1.3 1.2 1.31 1.31 0 0 1 .3-1.8zM336.6 200.5l.6-.2 .4 .2-.7 .2M336.6 200.5l-2.4 1.6M336.6 200.5l.3 .2M336.9 200.7l-2.4 1.6"/>
<path d="M337.3 208.9a.52 .52 0 0 0-.5-.4 .52 .52 0 0 0-.5 .4 .83 .83 0 0 0 0 1.4h.3M337.7 209.5l.3 .3M338 201.8l.3 1.1a1.84 1.84 0 0 1-.1 2.5l-2.5 3-.6 .3-.5-.3M338 209.8a1.49 1.49 0 0 0-.1 1.8M339.5 206.7l-1.8 2.8M339.5 206.7l.4 .2M339.9 206.9l-1.9 2.9M341 205.9l1.1 .4 1.2 .2M341 205.9a1.31 1.31 0 0 0-1.5 .8M341 205.9l.3 .2M341.3 206.1a1.29 1.29 0 0 0-1.4 .8M341.3 206.1a5.1 5.1 0 0 0 2.4 .6"/>
<path d="M342.4 200.9l.4 .4M342.6 201l.7 .4M343.3 206.5a.86 .86 0 0 1 .5 1.3l-.9 3.1a1.89 1.89 0 0 1-2.5 1.4 5.5 5.5 0 0 1-3-1.1l-.1-.8 .4-.9M343.3 206.5l.4 .2M343.5 210.7l.2-.2a.58 .58 0 0 1 .8-.2 .58 .58 0 0 1 .2 .8 1.28 1.28 0 0 1-1.3 1.2l-.3-.3v-.5zM343.7 206.7h.1M344.8 210.9a.52 .52 0 0 0-.5-.5 .52 .52 0 0 0-.6 .4 .83 .83 0 0 0 0 1.5l.3-.1M345.3 210.4l.4 .2M345.7 210.6l.1 .9M345.9 207.4l-.6 3M345.9 207.4l.3 .2M346.2 207.6l-.5 3"/>
<path d="M347.1 205.7a2.31 2.31 0 0 0-1.2 1.7M347.1 205.7l.4 .2M347.5 205.9a2.48 2.48 0 0 0-1.3 1.7M350 204a.69 .69 0 0 1 .7-.2 .69 .69 0 0 1 .5 .5l.6 2.4a2.55 2.55 0 0 1-1.5 2.5 16.7 16.7 0 0 1-4.5 2.3l-.4-.3-.1-.8M350 204l-2.9 1.7M350 204l.3 .3M350.3 204.3l-1.8 1.1-1 .5M351.1 204l-.8 .3M352.7 205.4l.2-.2a.57 .57 0 0 1 .8-.2 .57 .57 0 0 1 .2 .8 1.27 1.27 0 0 1-1.3 1.2l-.3-.5zM353.3 202.3l.9 2.1M353.3 202.3l.3 .3M353.6 202.6l1 2"/>
<path d="M353.7 200.5a1.99 1.99 0 0 0-.4 1.8M353.7 200.5l.4 .2M353.9 205.6a.52 .52 0 0 0-.4-.5 .52 .52 0 0 0-.6 .4 .83 .83 0 0 0 0 1.5l.3-.1M354.1 200.7a2.08 2.08 0 0 0-.5 1.9M354.2 204.4l.4 .2M354.6 204.6v.1"/>
<circle cx="73.3" cy="75.5" r="2"/>
<circle cx="73.3" cy="75.5" r="2.3"/>
<circle cx="94.3" cy="60.3" r="2.3"/>
<circle cx="94.3" cy="60.3" r="2.01"/>
<circle cx="120.2" cy="60.3" r="2.3"/>
<circle cx="120.2" cy="60.3" r="2.01"/>
<circle cx="141.2" cy="75.5" r="2"/>
<circle cx="141.2" cy="75.5" r="2.29"/>
<circle cx="314.2" cy="75.5" r="1.99"/>
<circle cx="314.2" cy="75.5" r="2.3"/>
<circle cx="335.2" cy="60.3" r="2.3"/>
<circle cx="335.2" cy="60.3" r="2.01"/>
<circle cx="361.2" cy="60.3" r="2.3"/>
<circle cx="361.2" cy="60.3" r="2.01"/>
<circle cx="382.2" cy="75.5" r="2"/>
<circle cx="382.2" cy="75.5" r="2.29"/>
<circle cx="93.8" cy="92.5" r="2"/>
<circle cx="93.8" cy="92.5" r="2.3"/>
<circle cx="107.2" cy="86.7" r="2.01"/>
<circle cx="107.3" cy="86.7" r="1.7"/>
<circle cx="120.7" cy="92.5" r="2"/>
<circle cx="120.7" cy="92.5" r="2.3"/>
<circle cx="65.2" cy="100.2" r="1.99"/>
<circle cx="65.3" cy="100.2" r="2.3"/>
<circle cx="95.5" cy="107" r="2"/>
<circle cx="95.6" cy="107" r="1.71"/>
<circle cx="107.2" cy="100.2" r="21"/>
<circle cx="107.2" cy="115.7" r="2.3"/>
<circle cx="107.2" cy="100.2" r="7"/>
<circle cx="107.2" cy="100.2" r="10"/>
<circle cx="107.2" cy="100.2" r="30"/>
<circle cx="107.2" cy="100.2" r="9.5"/>
<circle cx="107.2" cy="115.7" r="2.01"/>
<circle cx="107.2" cy="100.2" r="2.5"/>
<circle cx="107.2" cy="100.2" r="49"/>
<circle cx="107.2" cy="100.2" r="29.5"/>
<circle cx="107.2" cy="100.2" r="21.2"/>
<circle cx="107.3" cy="100.2" r="2.19"/>
<circle cx="107.3" cy="100.2" r="47"/>
<circle cx="107.3" cy="100.2" r="20.5"/>
<circle cx="114.2" cy="112.3" r="2.11"/>
<circle cx="118.9" cy="107" r="1.7"/>
<circle cx="118.9" cy="107" r="2"/>
<circle cx="149.2" cy="100.2" r="1.99"/>
<circle cx="149.3" cy="100.2" r="2.3"/>
<circle cx="306.2" cy="100.2" r="1.99"/>
<circle cx="306.2" cy="100.2" r="2.3"/>
<circle cx="321.7" cy="100.3" r="1.36"/>
<circle cx="321.7" cy="100.3" r="2.41"/>
<circle cx="348.2" cy="100.2" r="49"/>
<circle cx="348.2" cy="100.2" r="48.5"/>
<circle cx="374.7" cy="100.3" r="1.36"/>
<circle cx="374.7" cy="100.3" r="2.4"/>
<circle cx="390.2" cy="100.2" r="1.99"/>
<circle cx="390.2" cy="100.2" r="2.3"/>
<circle cx="73.3" cy="124.9" r="2.3"/>
<circle cx="73.3" cy="124.9" r="2.01"/>
<circle cx="141.2" cy="124.9" r="2.01"/>
<circle cx="141.2" cy="124.9" r="2.29"/>
<circle cx="314.2" cy="124.9" r="2.3"/>
<circle cx="314.2" cy="124.9" r="2"/>
<circle cx="382.2" cy="124.9" r="2.01"/>
<circle cx="382.2" cy="124.9" r="2.29"/>
<circle cx="94.3" cy="140.2" r="2.3"/>
<circle cx="94.3" cy="140.2" r="2.01"/>
<circle cx="120.2" cy="140.2" r="2.3"/>
<circle cx="120.2" cy="140.2" r="2.01"/>
<circle cx="335.2" cy="140.2" r="2.3"/>
<circle cx="335.2" cy="140.2" r="2.01"/>
<circle cx="361.2" cy="140.2" r="2.3"/>
<circle cx="361.2" cy="140.2" r="2.01"/>
<circle cx="123.7" cy="178.6" r="3.4"/>
<circle cx="123.7" cy="178.6" r="4"/>
<circle cx="96.9" cy="190.1" r="4"/>
<circle cx="96.9" cy="190.1" r="4.6"/>
<circle cx="150.6" cy="190.1" r="4"/>
<circle cx="150.6" cy="190.1" r="4.6"/>
<circle cx="100.4" cy="219.1" r="4"/>
<circle cx="100.4" cy="219.1" r="3.4"/>
<circle cx="123.7" cy="205.6" r="14"/>
<circle cx="123.7" cy="205.6" r="42.4"/>
<circle cx="123.7" cy="205.6" r="4.4"/>
<circle cx="123.7" cy="205.6" r="19"/>
<circle cx="123.7" cy="205.6" r="5"/>
<circle cx="123.7" cy="205.6" r="42"/>
<circle cx="123.8" cy="205.6" r="41"/>
<circle cx="123.8" cy="205.6" r="20"/>
<circle cx="147.1" cy="219.1" r="3.4"/>
<circle cx="147.1" cy="219.1" r="4"/>
<circle cx="123.8" cy="236.6" r="4"/>
<circle cx="123.8" cy="236.6" r="4.6"/>
<circle cx="137.7" cy="229.9" r="4.2"/>
</g>
<g font-size="4.1">
<text x="38.6" y="9.7">1</text>
<text x="88.6" y="9.7">2</text>
<text x="138.6" y="9.7">3</text>
<text x="188.6" y="9.7">4</text>
<text x="238.6" y="9.7">5</text>
<text x="288.6" y="9.7">6</text>
<text x="338.6" y="9.7">7</text>
<text x="388.6" y="9.7">8</text>
<text x="15.8" y="28.9">A</text>
<text x="219.7" y="24.5">44</text>
<text x="410.8" y="28.9">A</text>
<text x="203.7" y="36.7">12</text>
<text x="223.2" y="36.7">27</text>
<text x="247.6" y="36.7">5</text>
<text x="250.6" y="43.5">3</text>
<text x="251.6" y="53.2">2.50</text>
<text x="296.7" y="50.3">60</text>
<text x="15.8" y="75.7">B</text>
<text x="410.8" y="75.7">B</text>
<text x="184.8" y="100.3" transform="rotate(-90 184.8 100.3)">98</text>
<text x="252.3" y="100.3" transform="rotate(-90 252.3 100.3)">42</text>
<text x="266.2" y="100.3" transform="rotate(-90 266.2 100.3)">60</text>
<text x="133.2" y="102.1">A</text>
<text x="15.7" y="125.6">C</text>
<text x="410.7" y="125.6">C</text>
<text x="47.6" y="146.5">10×M4</text>
<text x="67.3" y="146.5">4</text>
<text x="48.5" y="151.9">PCD</text>
<text x="63.7" y="151.9">84</text>
<text x="298.9" y="160.3">10×M4</text>
<text x="318.5" y="160.3">4.5</text>
<text x="301.8" y="165.7">PCD</text>
<text x="317" y="165.7">84</text>
<text x="15.7" y="175.7">D</text>
<text x="410.7" y="175.7">D</text>
<text x="15.8" y="225.7">E</text>
<text x="410.8" y="225.7">E</text>
<text x="54.9" y="238.7">3×</text>
<text x="65.5" y="238.7">4</text>
<text x="51.2" y="244.1">PCD</text>
<text x="66.5" y="244.1">27</text>
<text x="168.1" y="248.6">M5</text>
<text x="182.2" y="248.6">7</text>
<text x="165.5" y="254">PCD</text>
<text x="180.8" y="254">28</text>
<text x="55.8" y="261.2">3×M4</text>
<text x="72.8" y="261.2">4.50</text>
<text x="134.4" y="260.9">30°</text>
<text x="58.7" y="266.6">PCD</text>
<text x="73.9" y="266.6">31</text>
<text x="345.6" y="266.7">0.21</text>
<text x="361" y="266.7">1:1</text>
<text x="378.4" y="266.7">A3</text>
<text x="15.9" y="272.4">F</text>
<text x="330.4" y="274.7">-</text>
<text x="364" y="274.9">X8-25</text>
<text x="411" y="272.4">F</text>
<text x="112.2" y="278.1">局部视图 A</text>
<text x="113.9" y="282.7">比例 2 : 1</text>
<text x="38.6" y="291.7">1</text>
<text x="88.6" y="291.7">2</text>
<text x="138.6" y="291.7">3</text>
<text x="288.6" y="291.7">6</text>
<text x="338.6" y="291.7">7</text>
<text x="386.9" y="291.7">A3</text>
</g>
<text font-size="3.5" fill="#191924" x="293" y="243">名 称</text>
<text font-size="3.2" x="380.8" y="274.3">RMD-X8 1：9 V2</text>
<g font-size="2.9">
<text x="291" y="266.1">材 料</text>
<text x="318.9" y="266.1">表面处理</text>
</g>
<text font-size="2.3" fill="#191924" x="306.3" y="243.8">TITLE</text>
<g font-size="2.3">
<text x="345.6" y="259.7">重量</text>
<text x="357.4" y="259.8">比例</text>
<text x="373.8" y="259.8">幅面</text>
<text x="391.4" y="259.7">分页号</text>
<text x="339.7" y="268.7">ST</text>
<text x="349" y="272.2">图</text>
<text x="353.9" y="272.2">号</text>
<text x="290.6" y="280.9">设计</text>
<text x="317.8" y="281">工艺</text>
<text x="346.5" y="276.5">PRO NAME</text>
<text x="348.4" y="280.7">产品名称</text>
<text x="290.5" y="285.9">核对</text>
<text x="318.1" y="285.9">日期</text>
<text x="346.8" y="285.4">PRO NAME</text>
</g>
<text font-size="2.1" x="236" y="268.1">未注尺寸公差</text>
<g font-size="1.9">
<text x="231.1" y="275.9">0.5-6mm</text>
<text x="231.3" y="271.8">尺寸</text>
<text x="245.2" y="271.8">公差</text>
<text x="249.1" y="275.9">± 0.1</text>
<text x="260.3" y="276">400-1000mm</text>
<text x="261.3" y="271.7">尺寸</text>
<text x="275.2" y="271.8">公差</text>
<text x="279.2" y="275.9">± 0.8</text>
<text x="231.2" y="279.5">6-30mm</text>
<text x="249.1" y="279.4">± 0.2</text>
<text x="260.2" y="279.5">1000-2000mm</text>
<text x="279.2" y="279.4">± 1.2</text>
<text x="231.2" y="286.7">120-400mm</text>
<text x="231.2" y="283.1">30-120mm</text>
<text x="249.2" y="286.7">± 0.5</text>
<text x="249.2" y="283.1">± 0.3</text>
<text x="260.3" y="283.1">2000-4000mm</text>
<text x="263.5" y="286.3">Angles</text>
<text x="279.2" y="283">± 2</text>
<text x="279.3" y="286.7">± 1°</text>
</g>
<g font-size="1.7">
<text x="352" y="260.2">WT</text>
<text x="363.8" y="260.2">SCALE</text>
<text x="381" y="260.2">FORMAT</text>
<text x="401.5" y="260.2">PAGE</text>
<text x="404.4" y="263.8">1</text>
<text x="252.2" y="268.2">unless otherwise specified tolerance</text>
<text x="392.2" y="264.1">Sheet</text>
<text x="393.7" y="267.9">Of</text>
<text x="404.4" y="267.7">1</text>
<text x="332.9" y="285.2">2024.3.25</text>
<text x="164.4" y="291.2">0</text>
<text x="168.2" y="291.2">mm</text>
<text x="173.8" y="291.2">10</text>
<text x="183.8" y="291.2">20</text>
<text x="193.8" y="291.2">30</text>
<text x="203.8" y="291.2">40</text>
<text x="213.8" y="291.2">50</text>
<text x="223.8" y="291.2">60</text>
<text x="233.8" y="291.2">70</text>
<text x="243.8" y="291.2">80</text>
<text x="253.8" y="291.2">90</text>
<text x="263.2" y="291.2">100</text>
<text x="355" y="291.4">2.0</text>
</g>
<text font-size="1.5" x="401.3" y="279">第一视角</text>
<g font-size="1.4">
<text x="236.7" y="272.2">SIZE</text>
<text x="249.7" y="272.2">TOLERANCE</text>
<text x="266.7" y="272.2">SIZE</text>
<text x="279.7" y="272.1">TOLERANCE</text>
<text x="296.7" y="281.2">DESIGN</text>
<text x="323.7" y="281.3">PROCESS</text>
<text x="296.7" y="286.3">CHECK</text>
<text x="324.9" y="286.4">DATE</text>
</g>
<text font-size=".8" x="400.4" y="281.1">FIRST ANGLE PJTN</text>
</svg>
